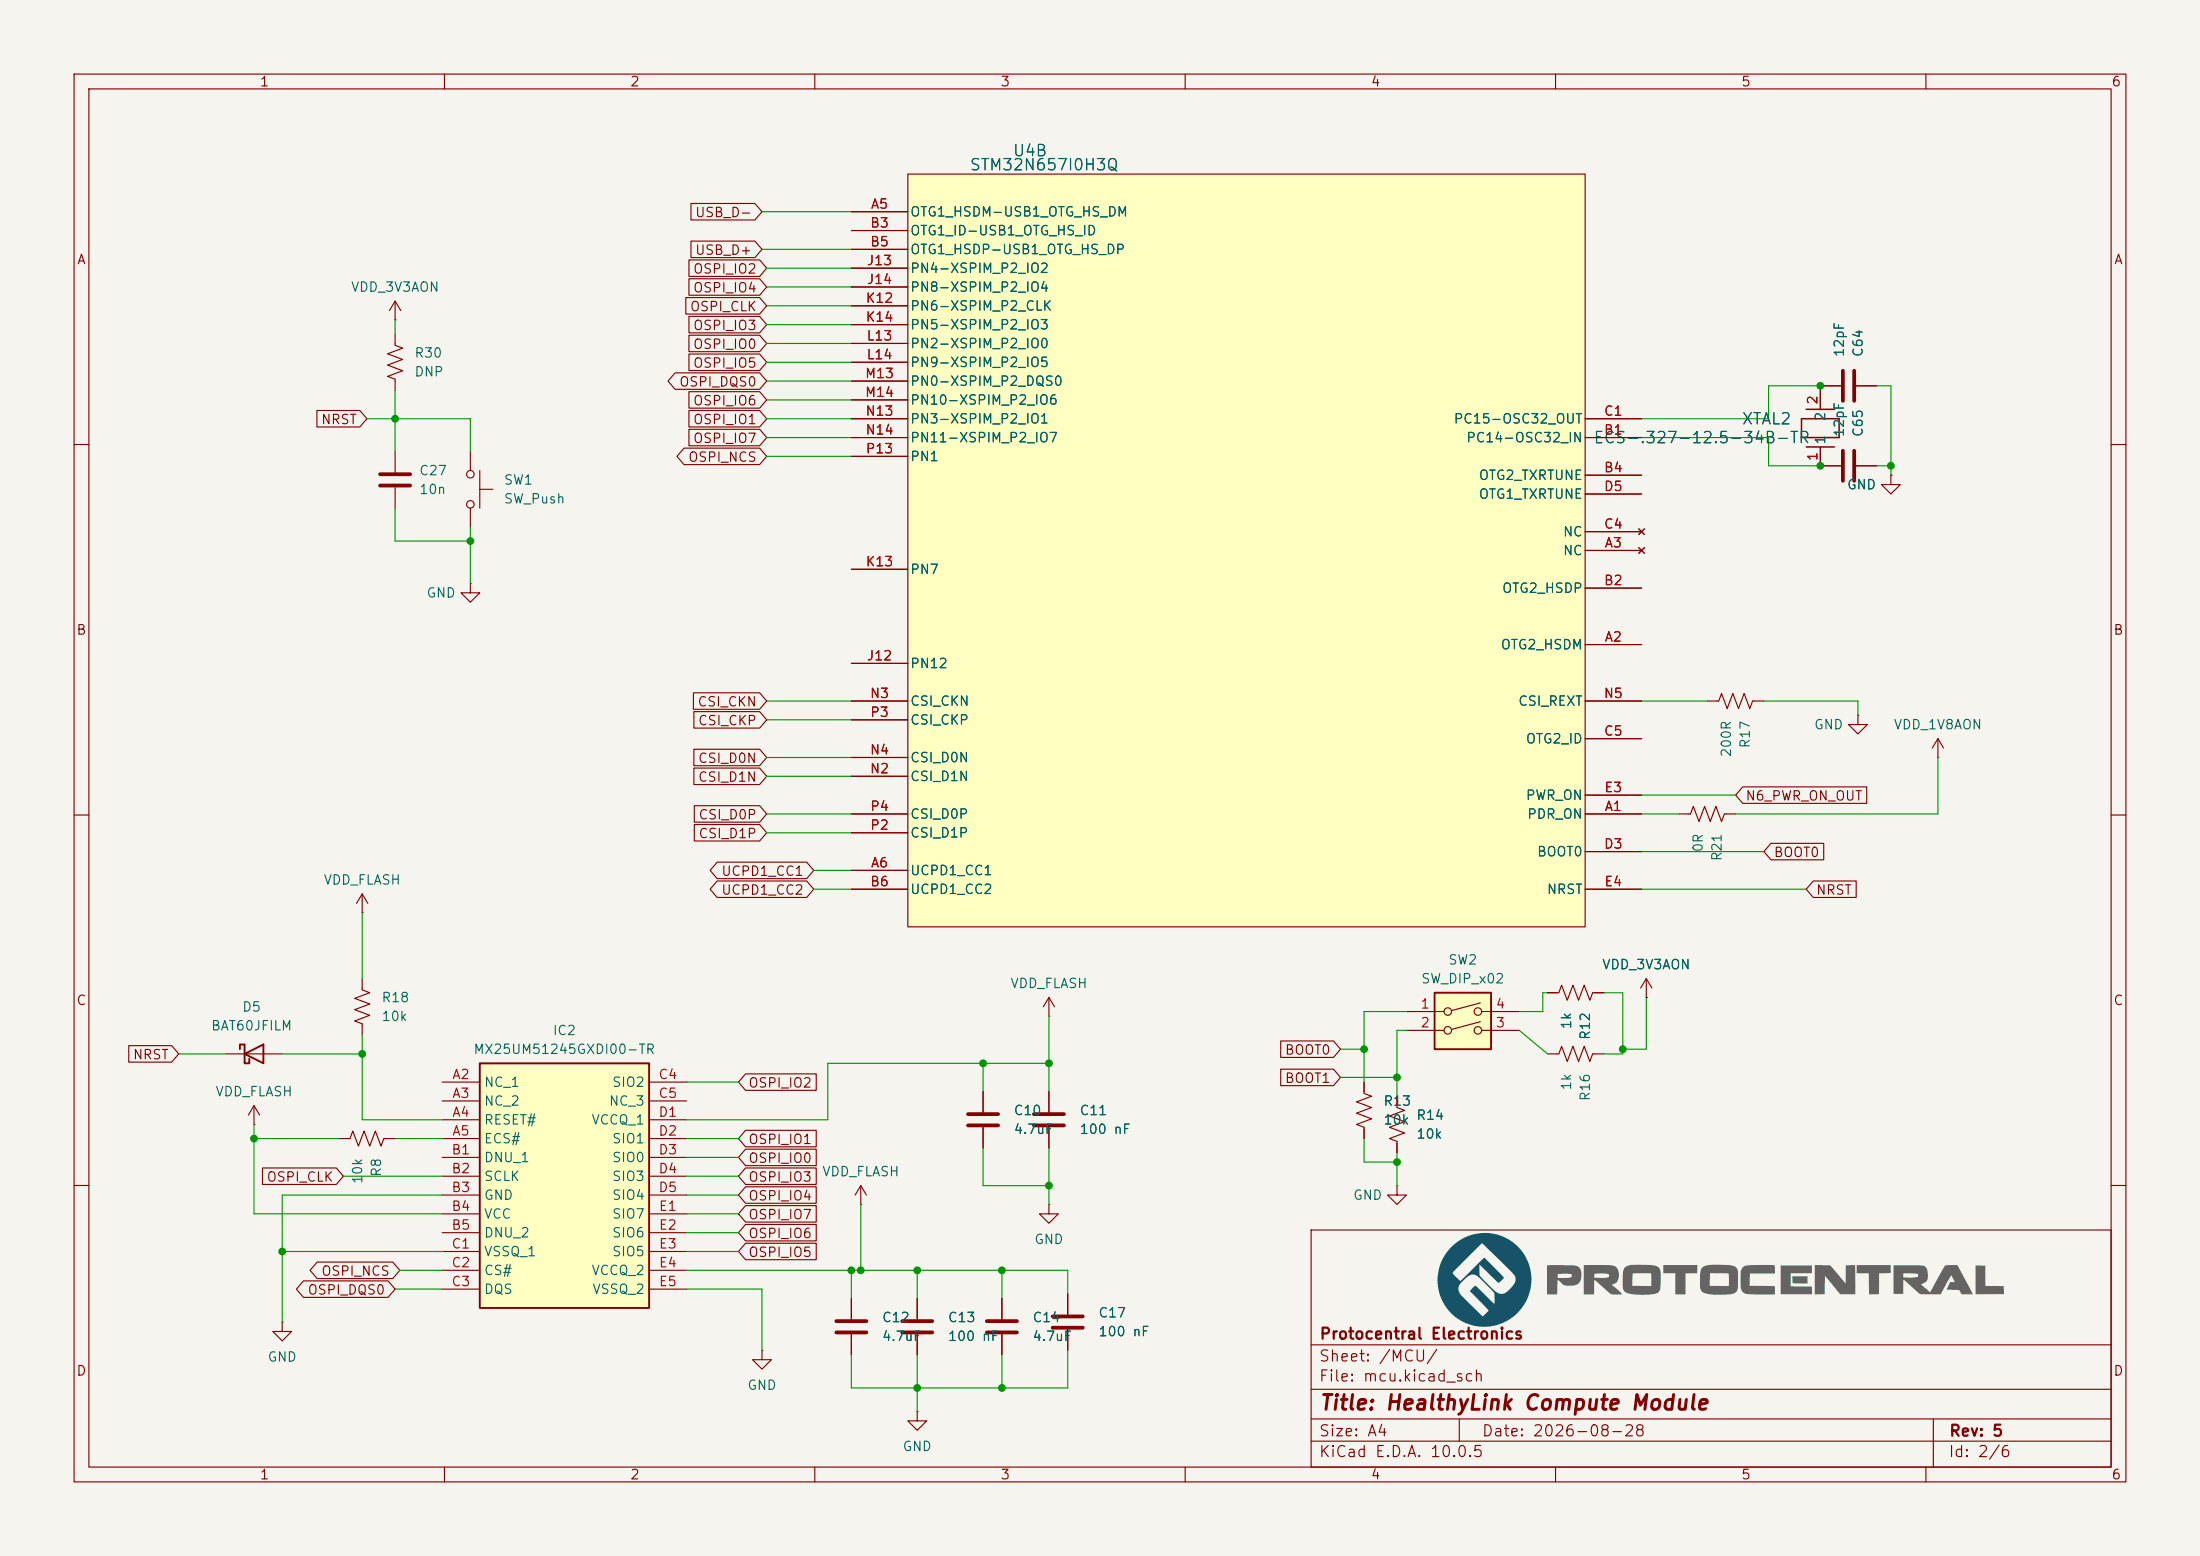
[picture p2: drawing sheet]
<svg xmlns="http://www.w3.org/2000/svg" width="297mm" height="210mm" viewBox="0 0 297 210" stroke-linecap="round" stroke-linejoin="round" font-family="sans-serif">
<path d="M0 0h297v210h-297z" fill="#f5f4ef" stroke="#f5f4ef" stroke-width=".14"/>
<g fill="none" stroke="#840000" stroke-width=".15">
<path d="M10 10h277v190h-277zM12 12h273v186h-273zM60 10v2M110 10v2M160 10v2M210 10v2M260 10v2M10 60h2M285 60h2M10 110h2M285 110h2M132.7 147.3v2.8"/>
<path d="M132.7 152.1v2.8M141.6 147.3v2.8M141.6 152.1v2.8M208.9 142.2h1.5l.4-1 .8 2.1 .7-2.1 .8 2.1 .8-2.1 .7 2.1 .4-1.1h1.5M10 160h2M114.9 175.3v2.8M116.2 162.6h.1M116.2 160l-.8 1.3M116.2 160l.8 1.3M116.2 160v2.6M141.6 162.6v1.2h1.3l-1.3 1.3-1.3-1.3h1.3M141.6 162.6h.1"/>
<path d="M177 166h108v32h-108zM285 160h2M60 198v2M110 198v2M114.9 180.1v2.8M160 198v2M177 194.5h108M177 191.5h108M177 187.5h108M177 181.5h108M197 191.5v3M210 198v2"/>
<path d="M260 198v2M261 191.5v6.5"/>
</g>
<path d="M130.7 150.4h4M130.7 151.9h4M139.6 150.4h4M139.6 151.9h4M112.9 178.3h4.1M112.9 179.8h4.1" fill="none" stroke="#840000" stroke-width=".51"/>
<path d="M195.8 168.4a6.3 6.3 0 0 1 8.5-.6 6.3 6.3 0 0 1 1.5 8.3 6.3 6.3 0 0 1-8.2 2.4 6.2 6.2 0 0 1-3.4-4.5h2.7a3.5 3.5 0 0 0 1.4 1.8l1.9 1.9 .8-.8-2.6-2.6 .3-.4a.52 .52 0 0 1 .5-.3l2.6 2.3a2.67 2.67 0 0 0-.2-1.5l-1.7-1.8a1.17 1.17 0 0 0-2-.1l-.2 .2a1.73 1.73 0 0 0-.8 1.3h-2.7l-.1-1.2 .1-1h1.9l1.1 1.1 3.2-3.2 2.3 2.4a.35 .35 0 0 1 .3 .4l-.7 .7-2.6-2.5v1.2a.79 .79 0 0 0 .5 .8l1.4 1.3a1.32 1.32 0 0 0 2.2 0l.2-.2a1.3 1.3 0 0 0 .4-1.7l-4.3-4.3-4 4h-1.9a6.2 6.2 0 0 1 1.6-3.4z" fill="#165369"/>
<g fill="#656463">
<path d="M208.8 170.8h.8a13.8 13.8 0 0 1 3.4 .1 1.63 1.63 0 0 1-.1 2.5 1.95 1.95 0 0 1-2.4-.5l-.2-.2-.1 2h-1.4v-2.2h3a.36 .36 0 0 0 .4-.5l-1.8-.1-.1 .1v.5h-1.5z"/>
<path d="M213.8 170.8l.7-.1a15 15 0 0 1 3.5 .2 1.52 1.52 0 0 1 0 2.3l-.4 .2 1.4 1.3h-.9a1.32 1.32 0 0 1-1.3-.6l-1.6-1.4v2h-1.4v-2.3l2.5 .1a1.1 1.1 0 0 0 .9-.2v-.1a.45 .45 0 0 0-.5-.3h-1.4l-.1 .5h-1.4z"/>
<path d="M219.4 171a3.7 3.7 0 0 1 2.3-.3h.7a2.3 2.3 0 0 1 1.6 .5 6.4 6.4 0 0 1 0 3.1 3.2 3.2 0 0 1-2.3 .5l-.7-.1a2.15 2.15 0 0 1-1.8-.6l-.1-.6 3.8 .1v-1.7h-2.5v1.6h-1.3v-1.5a1.25 1.25 0 0 1 .3-1z"/>
<path d="M224.6 170.7h4.6l-.1 1.1-1.5 .1v2.8h-1.4v-2.9h-1.6z"/>
<path d="M229.8 171.1a3.3 3.3 0 0 1 2.2-.4h1.2a1.16 1.16 0 0 1 1.4 .8v.3a5.4 5.4 0 0 1-.2 2.5 4.3 4.3 0 0 1-2.7 .4h-.6a1.47 1.47 0 0 1-1.6-.8v-.4l3.9 .1v-1.7l-2.5-.1-.1 1.7h-1.3v-1.7z"/>
<path d="M235.3 171a4.4 4.4 0 0 1 2.3-.3l2 .1v1.1h-3.4v1.6l3.4 .1v1.1h-.6a13.8 13.8 0 0 1-3.5-.2 1.46 1.46 0 0 1-.5-1.5v-1.1a1.22 1.22 0 0 1 .3-.9z"/>
<path d="M242 172.3h2v.9h-.2a4 4 0 0 1-1.8-.1z"/>
<path d="M240.4 170.8h4.2v1h-2.9l.1 1.8h2.8v1.1h-4.2z"/>
<path d="M245 170.8h1.7a.53 .53 0 0 1 .7 .3l1.8 2.1v-2.4h1.2l.1 3.9h-2.1l-2-2.5-.1 2.5h-1.3z"/>
<path d="M250.7 170.8l4.5-.1 .1 1.1-1.6 .1v2.8h-1.4v-2.8l-1.7-.1z"/>
<path d="M255.6 170.8h3.5a.98 .98 0 0 1 1.2 1.2 1.15 1.15 0 0 1-1 1.4l1.3 1 2-3.6 1.6-.1 2.1 4h-1.5l-.2-.4a.34 .34 0 0 0-.5-.2h-1.3l.5-1 .6-.1-.5-.9-1.4 2.6h-2.8l-2.2-2-.1 1.9h-1.3v-2.7h1.3l.1 .5h1.3a.4 .4 0 0 0 .5 0 .4 .4 0 0 0 .1-.4l-.8-.1h-2.5z"/>
<path d="M266.7 170.8h1.3v2.8h2.5v1.1h-3.8z"/>
</g>
<path d="M53.3 43.2h.1M53.3 45.1v1.5l1.1 .4-2.1 .8 2.1 .7-2.1 .8 2.1 .7-2.1 .8 1 .4v1.5M53.3 40.6l-.7 1.3M53.3 40.6l.8 1.3M53.3 40.6v2.6M63.5 78.7v1.3h-1.3l1.3 1.3 1.3-1.3h-1.3M63.5 78.7h.1M184.1 146.1v1.5l1.1 .4-2.1 .7 2.1 .8-2.1 .7 2.1 .8-2.1 .8 1 .3v1.6M188.6 148v1.5l1 .4-2 .7 2 .8-2 .7 2 .8-2 .8 1 .4v1.5M188.6 160v1.3h-1.3l1.3 1.3 1.3-1.3h-1.3M188.6 160h.1" fill="none" stroke="#840000" stroke-width=".15"/>
<path d="M193.7 134h7.6v7.6h-7.6z" fill="#ffffc2"/>
<g fill="none" stroke="#840000" stroke-width=".15">
<path d="M245.7 52.1h2.8M250.6 52.1h2.8M189.9 136.5h5M189.9 139.1h5M199.8 135.4l-3.8 1M199.8 137.9l-3.8 1M200 136.5h5.1M200 139.1h5.1M208.9 134h1.5l.4-1 .8 2 .7-2 .8 2 .8-2 .7 2 .4-1h1.5M222.2 134.6h.1M222.2 132.1l-.7 1.3M222.2 132.1l.8 1.3"/>
<path d="M222.2 132.1v2.5M45.7 153.7h1.5l.4-1 .8 2 .7-2 .8 2 .8-2 .7 2 .4-1h1.5M144.1 174.6v2.8M144.1 179.5v2.7M102.9 182.2v1.3h1.2l-1.2 1.3-1.3-1.3h1.3M102.9 182.2h.1M123.8 190.5v1.3h1.3l-1.3 1.2-1.2-1.2h1.2M123.8 190.5h.1"/>
<circle cx="195.5" cy="139.1" r=".51"/>
<circle cx="195.5" cy="136.5" r=".51"/>
<circle cx="199.5" cy="136.5" r=".51"/>
<circle cx="199.5" cy="139.1" r=".51"/>
</g>
<path d="M193.7 134h7.6v7.6h-7.6z" fill="none" stroke="#840000" stroke-width=".25"/>
<path d="M248.8 50v4.1M250.3 50v4.1M142.1 177.7h4.1M142.1 179.2h4.1" fill="none" stroke="#840000" stroke-width=".51"/>
<path d="M64.8 143.5h22.8v33h-22.8z" fill="#ffffc2"/>
<path d="M64.8 143.5h22.8v33h-22.8z" fill="none" stroke="#840000" stroke-width=".25"/>
<g fill="none" stroke="#840000" stroke-width=".15">
<path d="M230.5 94.6h1.5l.4-1 .8 2 .7-2 .8 2 .8-2 .7 2 .4-1h1.5M48.9 123.2h.1M48.9 132.1v1.5l1 .4-2 .7 2 .8-2 .8 2 .7-2 .8 1 .4v1.5M48.9 120.7l-.8 1.2M48.9 120.7l.8 1.2M48.9 120.7v2.5M141.6 137.2h.1M141.6 134.6l-.8 1.3M141.6 134.6l.8 1.3M141.6 134.6v2.6M59.7 146.1h5.1M59.7 148.6h5.1"/>
<path d="M59.7 151.1h5.1M59.7 153.7h5.1M59.7 156.2h5.1M59.7 158.8h5.1M87.6 146.1h5.1M87.6 148.6h5.1M87.6 151.1h5.1M87.6 153.7h5.1M87.6 156.2h5.1M87.6 158.8h5.1M59.7 161.3h5.1M59.7 163.8h5.1"/>
<path d="M59.7 166.4h5.1M59.7 168.9h5.1M59.7 171.5h5.1M59.7 174h5.1M87.6 161.3h5.1M87.6 163.8h5.1M87.6 166.4h5.1M87.6 168.9h5.1M87.6 171.5h5.1M87.6 174h5.1M123.8 175.3v2.8M135.3 175.3v2.8"/>
<path d="M123.8 180.1v2.8M135.3 180.1v2.8"/>
</g>
<path d="M121.8 178.3h4.1M121.8 179.8h4.1M133.2 178.3h4.1M133.2 179.8h4.1" fill="none" stroke="#840000" stroke-width=".51"/>
<path d="M122.6 23.5h91.4v101.6h-91.4z" fill="#ffffc2"/>
<g fill="none" stroke="#840000" stroke-width=".15">
<path d="M93 37.6h9.6l.9 1.1-.9 1.1h-9.6zM93 35.1h9.6l.9 1.1-.9 1.1h-9.6zM93.3 32.5h8.6l1 1.2-1 1.1h-8.6zM93.3 27.5h8.6l1 1.1-1 1.1h-8.6zM114.9 28.6h7.7M114.9 31.1h7.7M114.9 33.7h7.7M114.9 36.2h7.7M114.9 38.7h7.7M122.6 23.5h91.4v101.6h-91.4zM42.8 55.4h5.8l.9 1.1-.9 1.1h-5.8zM91.1 50.3h11.5l.9 1.1-.9 1.1h-11.5l-.9-1.1z"/>
<path d="M92.6 40.2h10l.9 1.1-.9 1.1h-10zM93 55.4h9.6l.9 1.1-.9 1.1h-9.6zM93 42.7h9.6l.9 1.1-.9 1.1h-9.6zM93 57.9h9.6l.9 1.2-.9 1.1h-9.6zM93 47.8h9.6l.9 1.1-.9 1.1h-9.6zM93 45.2h9.6l.9 1.2-.9 1.1h-9.6zM93 52.9h9.6l.9 1.1-.9 1.1h-9.6zM114.9 59.1h7.7M114.9 56.5h7.7M114.9 41.3h7.7M114.9 43.8h7.7M114.9 46.4h7.7"/>
<path d="M114.9 48.9h7.7M114.9 51.4h7.7M114.9 54h7.7M214 59.1h7.6M214 56.5h7.6M245.7 52.7v2.5M245.7 52.1h2.8M250.6 52.1h2.8M53.3 61v2.8M53.3 65.8v2.8M63.5 61v2.5M63.5 68.6v2.5"/>
<path d="M64.8 66h1.7M64.8 63.5v5.1M92.3 60.5h10.3l.9 1.1-.9 1.1h-10.3l-.9-1.1zM114.9 76.8h7.7M114.9 61.6h7.7M214 74.3h7.6M214 79.4h7.6M214 64.1h7.6M214 71.8h7.6M214 66.7h7.6M221.2 73.9l.8 .8M221.2 71.4l.8 .7"/>
<path d="M222 73.9l-.8 .8M222 71.4l-.8 .7M245.7 60.3v2.6h2.8M250.6 62.9h2.8M255.3 64.1v1.3h-1.3l1.3 1.3 1.2-1.3h-1.2M255.3 64.1h.1M93.6 93.5h9l.9 1.1-.9 1.1h-9zM93.7 96h8.9l.9 1.2-.9 1.1h-8.9zM114.9 89.5h7.7M114.9 94.6h7.7M114.9 97.2h7.7M214 87h7.6"/>
<path d="M214 99.7h7.6M214 94.6h7.6M250.8 96.5v1.3h-1.2l1.2 1.3 1.3-1.3h-1.3M250.8 96.5h.1M261.6 99.7l-.7 1.3M261.6 99.7l.8 1.3M261.6 99.7v2.5M93.7 103.7h8.9l.9 1.1-.9 1.1h-8.9zM93.7 101.1h8.9l.9 1.1-.9 1.1h-8.9zM93.7 108.7h8.9l.9 1.2-.9 1.1h-8.9zM93.7 111.3h8.9l.9 1.1-.9 1.1h-8.9zM96.8 118.9h12.1l1 1.1-1 1.1h-12.1l-.9-1.1z"/>
<path d="M96.8 116.4h12.1l1 1.1-1 1.1h-12.1l-.9-1.1zM114.9 109.9h7.7M114.9 117.5h7.7M114.9 104.8h7.7M114.9 102.2h7.7M114.9 112.4h7.7M214 109.9h7.6M214 114.9h7.6M214 107.3h7.6M226.7 109.9h1.5l.4-1.1 .8 2.1 .7-2.1 .8 2.1 .7-2.1 .8 2.1 .4-1h1.5M235.3 106.2h16.7v2.2h-16.7l-1-1.1zM239.1 113.8h7.1v2.2h-7.1l-1-1.1z"/>
<path d="M244.8 118.9h5.8v2.2h-5.8l-1-1.1zM261.6 102.2h.1M114.9 120h7.7M208.9 134h1.3M214 120h7.6M215.3 134h1.2M222.2 134.6h.1M17.4 141.1h5.8l.9 1.1-.9 1.2h-5.8zM30.5 142.2h7.6M34.3 151.8h.1M34.3 149.2l-.8 1.3M34.3 149.2l.8 1.3"/>
<path d="M34.3 149.2v2.6M35.4 157.6h10l1 1.2-1 1.1h-10zM100.6 157.6h9.6v2.3h-9.6l-.9-1.1zM100.6 144.9h9.6v2.3h-9.6l-.9-1.1zM100.6 152.6h9.6v2.2h-9.6l-.9-1.1zM100.6 155.1h9.6v2.2h-9.6l-.9-1.1zM132.7 147.3v2.8M132.7 152.1v2.8M141.6 147.3v2.8M141.6 152.1v2.8M172.9 140.5h7.1l1 1.1-1 1.1h-7.1zM172.9 144.3h7.1l1 1.1-1 1.1h-7.1z"/>
<path d="M184.1 146.1v1.2M184.1 152.4v1.3M188.6 148v1.2M188.6 154.3v1.3M38.1 178.4v1.3h1.3l-1.3 1.3-1.3-1.3h1.3M38.1 178.4h.1M41 172.9h11.4l.9 1.1-.9 1.1h-11.4l-1-1.1zM42.8 170.3h10.2l1 1.2-1 1.1h-10.2l-.9-1.1zM100.6 162.7h9.6v2.2h-9.6l-.9-1.1zM100.6 167.8h9.6v2.2h-9.6l-.9-1.1zM100.6 160.2h9.6v2.2h-9.6l-.9-1.1zM100.6 165.3h9.6v2.2h-9.6l-.9-1.1z"/>
<path d="M114.9 175.3v2.8M123.8 175.3v2.8M135.3 175.3v2.8M144.1 174.6v2.8M144.1 179.5v2.7M114.9 180.1v2.8M123.8 180.1v2.8M135.3 180.1v2.8"/>
<circle cx="63.5" cy="64" r=".51"/>
<circle cx="63.5" cy="68.1" r=".51"/>
</g>
<path d="M32.4 141.6v-.6h.6v2.5h.7v-.6M33 142.2l2.6-1.2v2.5z" fill="none" stroke="#840000" stroke-width=".25"/>
<path d="M51.3 64h4.1M51.3 65.5h4.1M248.8 60.8v4.1M250.3 60.8v4.1" fill="none" stroke="#840000" stroke-width=".51"/>
<path d="M243.2 56.5h5.1v2.6h-5.1zM243.8 55.2h3.8M243.8 60.3h3.8" fill="none" stroke="#840000" stroke-width=".2"/>
<g fill="none" stroke="#009600" stroke-width=".15">
<path d="M102.9 28.6h12M102.9 33.7h12M103.5 36.2h11.4M103.5 38.7h11.4M49.5 56.5h14v4.5M53.3 43.2v1.9M53.3 52.7v8.3M103.5 41.3h11.4M103.5 56.5h11.4M103.5 59.1h11.4M103.5 54h11.4M103.5 51.4h11.4"/>
<path d="M103.5 46.4h11.4M103.5 48.9h11.4M103.5 43.8h11.4M221.6 59.1h17.2v3.8h6.9M245.7 52.7v-.6h-6.9v4.4h-17.2M253.4 52.1h1.9v12M53.3 68.6v4.4h10.2M63.5 71.1v7.6M103.5 61.6h11.4M253.4 62.9h1.9M103.5 94.6h11.4M103.5 97.2h11.4"/>
<path d="M221.6 94.6h8.9M238.1 94.6h12.7v1.9M103.5 109.9h11.4M103.5 104.8h11.4M103.5 112.4h11.4M103.5 102.2h11.4M109.9 117.5h5M221.6 109.9h5.1M221.6 107.3h12.7M221.6 114.9h16.5M261.6 102.2v7.7h-27.3M48.9 139.7v11.4h10.8"/>
<path d="M48.9 123.2v8.9M109.9 120h5M141.6 137.2v10.1M189.9 139.1h-1.3v8.9M189.9 136.5h-5.8v9.6M205.1 139.1l3.8 3.1M208.9 134h-.6v2.5h-3.2M216.5 134h2.6v8.2h-2.6M221.6 120h22.2M222.2 134.6v7h-3.1M24.1 142.2h6.4M34.3 151.8v12h25.4"/>
<path d="M34.3 153.7h11.4M38.1 142.2h10.8M46.4 158.8h13.3M53.3 153.7h6.4M92.7 153.7h7M92.7 158.8h7M92.7 146.1h7M92.7 156.2h7M132.7 154.9v5.1h8.9M132.7 143.5v3.8M141.6 143.5h-29.8v7.6h-19.1M141.6 154.9v7.7"/>
<path d="M181 141.6h3.1M181 145.4h7.6M184.1 153.7v3.1h4.5M188.6 155.6v4.4M38.1 168.9h21.6M53.3 174h6.4M54 171.5h5.7M59.7 161.3h-21.6v17.1M92.7 174h10.2v8.2M92.7 171.5h51.4v3.1M92.7 163.8h7M92.7 161.3h7"/>
<path d="M92.7 168.9h7M92.7 166.4h7M114.9 171.5v3.8M116.2 162.6v8.9M123.8 171.5v3.8M135.3 171.5v3.8M123.8 182.9v7.6M135.3 182.9v4.4M144.1 182.2v5.1h-29.2v-4.4"/>
</g>
<g fill="#009600" stroke="#009600" stroke-width=".14">
<circle cx="114.9" cy="171.5" r=".46"/>
<circle cx="116.2" cy="171.5" r=".46"/>
<circle cx="63.5" cy="73" r=".46"/>
<circle cx="219.1" cy="141.6" r=".46"/>
<circle cx="255.3" cy="62.9" r=".46"/>
<circle cx="245.7" cy="52.1" r=".46"/>
<circle cx="245.7" cy="62.9" r=".46"/>
<circle cx="123.8" cy="171.5" r=".46"/>
<circle cx="135.3" cy="171.5" r=".46"/>
<circle cx="135.3" cy="187.3" r=".46"/>
<circle cx="123.8" cy="187.3" r=".46"/>
<circle cx="48.9" cy="142.2" r=".46"/>
<circle cx="34.3" cy="153.7" r=".46"/>
<circle cx="38.1" cy="168.9" r=".46"/>
<circle cx="53.3" cy="56.5" r=".46"/>
<circle cx="188.6" cy="145.4" r=".46"/>
<circle cx="188.6" cy="156.8" r=".46"/>
<circle cx="184.1" cy="141.6" r=".46"/>
<circle cx="132.7" cy="143.5" r=".46"/>
<circle cx="141.6" cy="160" r=".46"/>
<circle cx="141.6" cy="143.5" r=".46"/>
</g>
<text font-size="2" fill="#840000" x="178" y="190.8">Title: HealthyLink Compute Module</text>
<g font-size="1.5" fill="#006464">
<text x="130.8" y="23.4">STM32N657I0H3Q</text>
<text x="136.6" y="21.5">U4B</text>
<text x="235" y="57.7">XTAL2</text>
<text x="215" y="60.2">ECS-.327-12.5-34B-TR</text>
</g>
<g font-size="1.5" fill="#840000">
<text x="178" y="184.1">Sheet: /MCU/</text>
<text x="178" y="181.1">Protocentral Electronics</text>
<text x="178" y="186.8">File: mcu.kicad_sch</text>
<text x="178" y="197">KiCad E.D.A. 10.0.5</text>
<text x="178" y="194.2">Size: A4</text>
<text x="200" y="194.2">Date: 2026-08-28</text>
<text x="263" y="197">Id: 2/6</text>
<text x="263" y="194.2">Rev: 5</text>
</g>
<g font-size="1.3" fill="#840000">
<text x="35" y="12">1</text>
<text x="85" y="12">2</text>
<text x="135" y="12">3</text>
<text x="185" y="12">4</text>
<text x="235" y="12">5</text>
<text x="285" y="12">6</text>
<text x="93.8" y="29.6">USB_D-</text>
<text x="10.3" y="36">A</text>
<text x="93.8" y="34.7">USB_D+</text>
<text x="285.3" y="36">A</text>
<text x="93.5" y="39.8">OSPI_IO4</text>
<text x="93.5" y="37.2">OSPI_IO2</text>
<text x="93.1" y="42.3">OSPI_CLK</text>
<text x="93.5" y="44.9">OSPI_IO3</text>
<text x="93.5" y="47.4">OSPI_IO0</text>
<text x="91.6" y="52.5">OSPI_DQS0</text>
<text x="93.5" y="49.9">OSPI_IO5</text>
<text x="43.3" y="57.6">NRST</text>
<text x="93.5" y="57.6">OSPI_IO1</text>
<text x="93.5" y="55">OSPI_IO6</text>
<text x="92.8" y="62.6">OSPI_NCS</text>
<text x="93.5" y="60.1">OSPI_IO7</text>
<text x="10.2" y="86">B</text>
<text x="285.2" y="86">B</text>
<text x="94.1" y="95.7">CSI_CKN</text>
<text x="94.1" y="98.2">CSI_CKP</text>
<text x="94.1" y="105.8">CSI_D1N</text>
<text x="94.1" y="103.3">CSI_D0N</text>
<text x="94.2" y="110.9">CSI_D0P</text>
<text x="94.2" y="113.4">CSI_D1P</text>
<text x="235.6" y="108.4">N6_PWR_ON_OUT</text>
<text x="97.3" y="118.5">UCPD1_CC1</text>
<text x="239.4" y="116">BOOT0</text>
<text x="97.3" y="121.1">UCPD1_CC2</text>
<text x="245.1" y="121.1">NRST</text>
<text x="10.2" y="136">C</text>
<text x="285.2" y="136">C</text>
<text x="17.9" y="143.3">NRST</text>
<text x="173.4" y="142.7">BOOT0</text>
<text x="100.9" y="147.1">OSPI_IO2</text>
<text x="173.4" y="146.5">BOOT1</text>
<text x="100.9" y="154.7">OSPI_IO1</text>
<text x="35.9" y="159.8">OSPI_CLK</text>
<text x="100.9" y="159.8">OSPI_IO3</text>
<text x="100.9" y="157.3">OSPI_IO0</text>
<text x="100.9" y="164.9">OSPI_IO7</text>
<text x="100.9" y="162.3">OSPI_IO4</text>
<text x="100.9" y="167.4">OSPI_IO6</text>
<text x="43.3" y="172.5">OSPI_NCS</text>
<text x="100.9" y="170">OSPI_IO5</text>
<text x="41.4" y="175">OSPI_DQS0</text>
<text x="10.2" y="186">D</text>
<text x="285.2" y="186">D</text>
<text x="35" y="200">1</text>
<text x="85" y="200">2</text>
<text x="135" y="200">3</text>
<text x="185" y="200">4</text>
<text x="235" y="200">5</text>
<text x="285" y="200">6</text>
</g>
<g font-size="1.3" fill="#a90000">
<text x="117.5" y="28.5">A5</text>
<text x="117.4" y="31">B3</text>
<text x="117.4" y="33.6">B5</text>
<text x="116.8" y="41.2">K12</text>
<text x="116.9" y="36.1">J13</text>
<text x="116.9" y="38.7">J14</text>
<text x="116.8" y="43.7">K14</text>
<text x="116.9" y="46.3">L13</text>
<text x="116.7" y="51.4">M13</text>
<text x="116.7" y="53.9">M14</text>
<text x="116.9" y="48.8">L14</text>
<text x="116.7" y="56.4">N13</text>
<text x="116.7" y="59">N14</text>
<text x="216.4" y="59">B1</text>
<text x="216.4" y="56.4">C1</text>
<text x="245.7" y="54.7" transform="rotate(-90 245.7 54.7)">2</text>
<text x="116.8" y="61.5">P13</text>
<text x="216.4" y="64.1">B4</text>
<text x="245.7" y="62.3" transform="rotate(-90 245.7 62.3)">1</text>
<text x="216.4" y="71.7">C4</text>
<text x="216.4" y="66.6">D5</text>
<text x="116.8" y="76.8">K13</text>
<text x="216.5" y="74.2">A3</text>
<text x="216.4" y="79.3">B2</text>
<text x="116.9" y="89.5">J12</text>
<text x="216.5" y="86.9">A2</text>
<text x="117.3" y="94.5">N3</text>
<text x="216.4" y="94.5">N5</text>
<text x="117.4" y="97.1">P3</text>
<text x="216.4" y="99.6">C5</text>
<text x="117.3" y="104.7">N2</text>
<text x="117.3" y="102.2">N4</text>
<text x="216.5" y="107.2">E3</text>
<text x="117.4" y="112.3">P2</text>
<text x="117.4" y="109.8">P4</text>
<text x="216.5" y="109.8">A1</text>
<text x="117.4" y="119.9">B6</text>
<text x="117.5" y="117.4">A6</text>
<text x="216.4" y="114.9">D3</text>
<text x="216.5" y="119.9">E4</text>
<text x="191.7" y="136.4">1</text>
<text x="201.8" y="136.4">4</text>
<text x="191.7" y="139">2</text>
<text x="201.8" y="139">3</text>
<text x="61" y="146">A2</text>
<text x="61" y="148.5">A3</text>
<text x="88.8" y="146">C4</text>
<text x="88.8" y="148.5">C5</text>
<text x="61" y="151">A4</text>
<text x="61" y="153.6">A5</text>
<text x="88.8" y="151">D1</text>
<text x="88.8" y="153.6">D2</text>
<text x="60.9" y="156.1">B1</text>
<text x="60.9" y="158.7">B2</text>
<text x="60.9" y="161.2">B3</text>
<text x="88.8" y="156.1">D3</text>
<text x="88.8" y="158.7">D4</text>
<text x="88.8" y="161.2">D5</text>
<text x="60.9" y="163.7">B4</text>
<text x="60.9" y="166.3">B5</text>
<text x="88.9" y="163.7">E1</text>
<text x="88.9" y="166.3">E2</text>
<text x="60.9" y="168.8">C1</text>
<text x="60.9" y="171.4">C2</text>
<text x="60.9" y="173.9">C3</text>
<text x="88.9" y="168.8">E3</text>
<text x="88.9" y="171.4">E4</text>
<text x="88.9" y="173.9">E5</text>
</g>
<g font-size="1.3" fill="#006464">
<text x="122.8" y="29.5">OTG1_HSDM-USB1_OTG_HS_DM</text>
<text x="122.8" y="32.1">OTG1_ID-USB1_OTG_HS_ID</text>
<text x="122.8" y="34.6">OTG1_HSDP-USB1_OTG_HS_DP</text>
<text x="47.3" y="39.7">VDD_3V3AON</text>
<text x="122.8" y="37.2">PN4-XSPIM_P2_IO2</text>
<text x="122.8" y="39.7">PN8-XSPIM_P2_IO4</text>
<text x="122.8" y="42.2">PN6-XSPIM_P2_CLK</text>
<text x="122.8" y="44.8">PN5-XSPIM_P2_IO3</text>
<text x="122.8" y="47.3">PN2-XSPIM_P2_IO0</text>
<text x="55.9" y="48.6">R30</text>
<text x="55.9" y="51.1">DNP</text>
<text x="122.8" y="49.9">PN9-XSPIM_P2_IO5</text>
<text x="122.8" y="52.4">PN0-XSPIM_P2_DQS0</text>
<text x="249.2" y="48.3" transform="rotate(-90 249.2 48.3)">12pF</text>
<text x="251.8" y="48.3" transform="rotate(-90 251.8 48.3)">C64</text>
<text x="122.8" y="54.9">PN10-XSPIM_P2_IO6</text>
<text x="122.8" y="57.5">PN3-XSPIM_P2_IO1</text>
<text x="196.2" y="57.5">PC15-OSC32_OUT</text>
<text x="246.7" y="56.9" transform="rotate(-90 246.7 56.9)">2</text>
<text x="249.2" y="59.1" transform="rotate(-90 249.2 59.1)">12pF</text>
<text x="251.8" y="59.1" transform="rotate(-90 251.8 59.1)">C65</text>
<text x="56.5" y="64.5">C27</text>
<text x="67.9" y="65.7">SW1</text>
<text x="122.8" y="60">PN11-XSPIM_P2_IO7</text>
<text x="122.8" y="62.6">PN1</text>
<text x="197.9" y="60">PC14-OSC32_IN</text>
<text x="199.5" y="65.1">OTG2_TXRTUNE</text>
<text x="246.7" y="60.1" transform="rotate(-90 246.7 60.1)">1</text>
<text x="56.5" y="67">10n</text>
<text x="67.9" y="68.3">SW_Push</text>
<text x="199.5" y="67.6">OTG1_TXRTUNE</text>
<text x="249.3" y="66.4">GND</text>
<text x="122.8" y="77.8">PN7</text>
<text x="210.9" y="75.3">NC</text>
<text x="210.9" y="72.7">NC</text>
<text x="57.5" y="81">GND</text>
<text x="202.7" y="80.3">OTG2_HSDP</text>
<text x="202.5" y="88">OTG2_HSDM</text>
<text x="122.8" y="90.5">PN12</text>
<text x="122.8" y="95.6">CSI_CKN</text>
<text x="204.9" y="95.6">CSI_REXT</text>
<text x="122.8" y="98.1">CSI_CKP</text>
<text x="205.9" y="100.7">OTG2_ID</text>
<text x="236.5" y="101.1" transform="rotate(-90 236.5 101.1)">R17</text>
<text x="244.8" y="98.8">GND</text>
<text x="255.6" y="98.8">VDD_1V8AON</text>
<text x="122.8" y="105.7">CSI_D1N</text>
<text x="122.8" y="103.2">CSI_D0N</text>
<text x="234" y="102.3" transform="rotate(-90 234 102.3)">200R</text>
<text x="122.8" y="113.4">CSI_D1P</text>
<text x="122.8" y="110.8">CSI_D0P</text>
<text x="205.9" y="108.3">PWR_ON</text>
<text x="206.1" y="110.8">PDR_ON</text>
<text x="43.6" y="119.7">VDD_FLASH</text>
<text x="122.8" y="118.4">UCPD1_CC1</text>
<text x="207.4" y="115.9">BOOT0</text>
<text x="230.2" y="115.1" transform="rotate(-90 230.2 115.1)">0R</text>
<text x="232.7" y="116.3" transform="rotate(-90 232.7 116.3)">R21</text>
<text x="122.8" y="121">UCPD1_CC2</text>
<text x="208.7" y="121">NRST</text>
<text x="195.4" y="130.5">SW2</text>
<text x="216.2" y="131.1">VDD_3V3AON</text>
<text x="32.6" y="136.9">D5</text>
<text x="51.4" y="135.6">R18</text>
<text x="136.3" y="133.7">VDD_FLASH</text>
<text x="191.8" y="133">SW_DIP_x02</text>
<text x="28.4" y="139.4">BAT60JFILM</text>
<text x="51.4" y="138.1">10k</text>
<text x="63.8" y="142.6">MX25UM51245GXDI00-TR</text>
<text x="74.5" y="140">IC2</text>
<text x="212.4" y="139" transform="rotate(-90 212.4 139)">1k</text>
<text x="215" y="140.5" transform="rotate(-90 215 140.5)">R12</text>
<text x="29" y="148.3">VDD_FLASH</text>
<text x="65.3" y="147">NC_1</text>
<text x="65.3" y="149.6">NC_2</text>
<text x="82.1" y="149.6">NC_3</text>
<text x="82.5" y="147">SIO2</text>
<text x="186.7" y="149.6">R13</text>
<text x="212.4" y="147.3" transform="rotate(-90 212.4 147.3)">1k</text>
<text x="215" y="148.7" transform="rotate(-90 215 148.7)">R16</text>
<text x="65.3" y="152.1">RESET#</text>
<text x="65.3" y="154.6">ECS#</text>
<text x="79.8" y="152.1">VCCQ_1</text>
<text x="82.5" y="154.6">SIO1</text>
<text x="136.8" y="150.8">C10</text>
<text x="136.8" y="153.4">4.7uF</text>
<text x="145.7" y="150.8">C11</text>
<text x="145.7" y="153.4">100 nF</text>
<text x="186.7" y="152.1">10k</text>
<text x="191.1" y="151.5">R14</text>
<text x="191.1" y="154">10k</text>
<text x="49.2" y="159.9" transform="rotate(-90 49.2 159.9)">10k</text>
<text x="51.8" y="158.9" transform="rotate(-90 51.8 158.9)">R8</text>
<text x="65.3" y="157.2">DNU_1</text>
<text x="65.3" y="159.7">SCLK</text>
<text x="82.5" y="157.2">SIO0</text>
<text x="82.5" y="159.7">SIO3</text>
<text x="110.9" y="159.1">VDD_FLASH</text>
<text x="65.3" y="162.3">GND</text>
<text x="65.3" y="164.8">VCC</text>
<text x="65.3" y="167.3">DNU_2</text>
<text x="82.5" y="162.3">SIO4</text>
<text x="82.5" y="164.8">SIO7</text>
<text x="82.5" y="167.3">SIO6</text>
<text x="182.6" y="162.3">GND</text>
<text x="65.3" y="169.9">VSSQ_1</text>
<text x="65.3" y="172.4">CS#</text>
<text x="79.8" y="172.4">VCCQ_2</text>
<text x="82.5" y="169.9">SIO5</text>
<text x="139.5" y="168.2">GND</text>
<text x="65.3" y="175">DQS</text>
<text x="79.9" y="175">VSSQ_2</text>
<text x="119" y="178.8">C12</text>
<text x="127.9" y="178.8">C13</text>
<text x="139.3" y="178.8">C14</text>
<text x="148.2" y="178.1">C17</text>
<text x="36" y="184.1">GND</text>
<text x="119" y="181.3">4.7uF</text>
<text x="127.9" y="181.3">100 nF</text>
<text x="139.3" y="181.3">4.7uF</text>
<text x="148.2" y="180.7">100 nF</text>
<text x="100.8" y="187.9">GND</text>
<text x="121.8" y="196.2">GND</text>
</g>
</svg>
